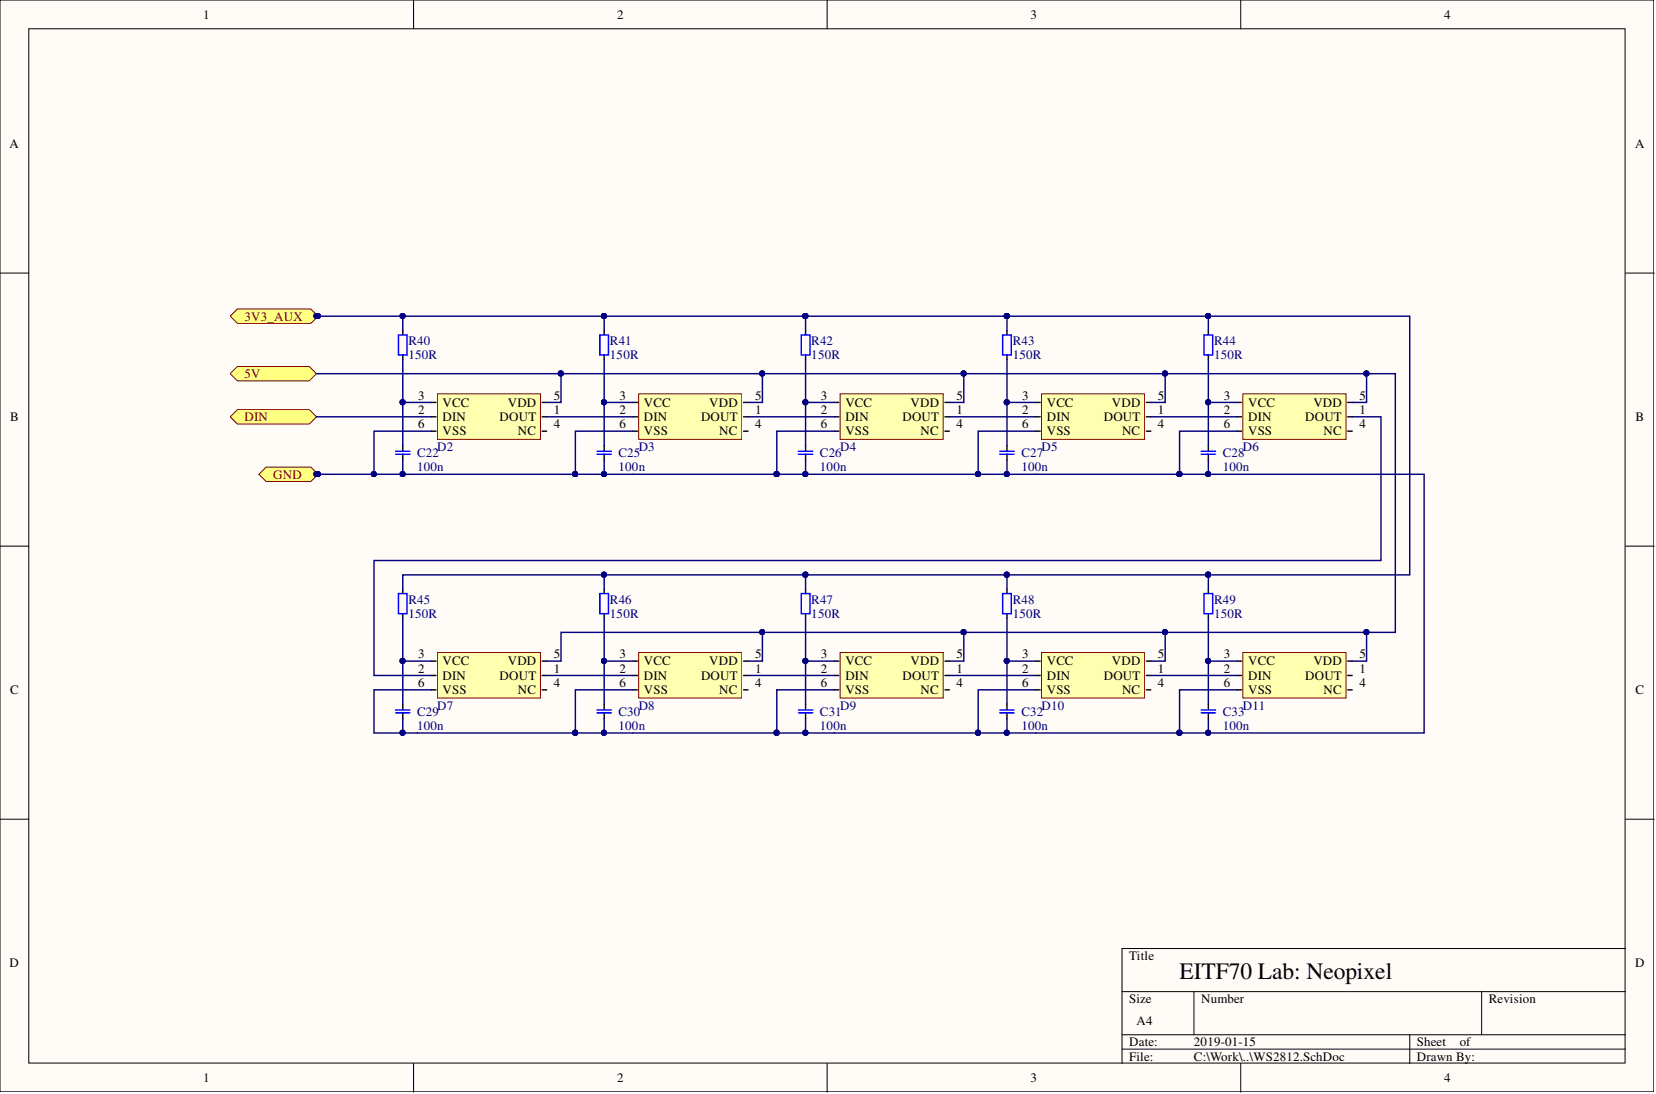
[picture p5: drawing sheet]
<svg xmlns="http://www.w3.org/2000/svg" width="292mm" height="193mm" viewBox="0 0 292 193" stroke-linecap="round" stroke-linejoin="round" font-family="sans-serif">
<path d="M0 0h291.7v192.6h-291.7z" fill="#fffcf8"/>
<path d="M0 0h291.7v192.6h-291.7z" fill="none" stroke="#000" stroke-width=".18"/>
<path d="M5.1 5.1h281.5v182.4h-281.5z" fill="#fffcf8"/>
<g fill="none" stroke="#000" stroke-width=".18">
<path d="M5.1 5.1h281.5v182.4h-281.5zM72.9 0v5.1M145.9 0v5.1M218.8 0v5.1M0 48.2h5.1M286.7 48.2h5.1M0 96.3h5.1M286.7 96.3h5.1M0 144.5h5.1M286.7 144.5h5.1M197.9 174.9h88.8M210.6 174.9v7.6"/>
<path d="M261.3 174.9v7.6M286.7 167.3h-88.8v20.3M72.9 187.6v5.1M145.9 187.6v5.1M197.9 182.5h88.8M197.9 185.1h88.8M218.8 187.6v5.1M248.7 182.5v5.1"/>
</g>
<path d="M77.1 69.5h18.2v8h-18.2z" fill="#ffffb0"/>
<path d="M77.1 69.5h18.2v8h-18.2z" fill="none" stroke="#800000" stroke-width=".18"/>
<path d="M76.1 73.5h.8M76.1 71h.8M76.1 76.1h.8M95.6 73.5h.8M95.6 71h.8M95.6 76.1h.8" fill="none" stroke="#000" stroke-width=".25"/>
<path d="M112.7 69.5h18.2v8h-18.2z" fill="#ffffb0"/>
<path d="M112.7 69.5h18.2v8h-18.2z" fill="none" stroke="#800000" stroke-width=".18"/>
<path d="M111.6 73.5h.8M111.6 71h.8M111.6 76.1h.8M131.2 73.5h.7M131.2 71h.7M131.2 76.1h.7" fill="none" stroke="#000" stroke-width=".25"/>
<path d="M40.6 65.9l1.3-1.3h12.7l1.2 1.3-1.2 1.3h-12.7z" fill-rule="evenodd" fill="#ffff80"/>
<path d="M40.6 65.9l1.3-1.3h12.7l1.2 1.3-1.2 1.3h-12.7z" fill="none" stroke="#800000" stroke-width=".18"/>
<path d="M40.6 55.8l1.3-1.3h12.9l1.3 1.3-1.3 1.2h-12.9z" fill-rule="evenodd" fill="#ffff80"/>
<path d="M40.6 55.8l1.3-1.3h12.9l1.3 1.3-1.3 1.2h-12.9z" fill="none" stroke="#800000" stroke-width=".18"/>
<path d="M71 78.6v1M106.6 78.6v1M142.1 78.6v1M177.6 78.6v1M213.1 78.6v1M71 80.1v1M106.6 80.1v1M142.1 80.1v1M177.6 80.1v1M213.1 80.1v1" fill="none" stroke="#000" stroke-width=".25"/>
<path d="M69.8 79.6h2.5M105.3 79.6h2.5M140.8 79.6h2.6M176.3 79.6h2.6M211.9 79.6h2.5M69.8 80.1h2.5M105.3 80.1h2.5M140.8 80.1h2.6M176.3 80.1h2.6M211.9 80.1h2.5" fill="none" stroke="#00f" stroke-width=".25"/>
<path d="M148.2 69.5h18.2v8h-18.2z" fill="#ffffb0"/>
<path d="M148.2 69.5h18.2v8h-18.2z" fill="none" stroke="#800000" stroke-width=".18"/>
<path d="M147.2 73.5h.8M147.2 71h.8M147.2 76.1h.8M166.7 73.5h.8M166.7 71h.8M166.7 76.1h.8" fill="none" stroke="#000" stroke-width=".25"/>
<path d="M183.7 69.5h18.2v8h-18.2z" fill="#ffffb0"/>
<path d="M183.7 69.5h18.2v8h-18.2z" fill="none" stroke="#800000" stroke-width=".18"/>
<path d="M182.7 73.5h.8M182.7 71h.8M182.7 76.1h.8M202.2 73.5h.8M202.2 71h.8M202.2 76.1h.8" fill="none" stroke="#000" stroke-width=".25"/>
<path d="M219.2 69.5h18.2v8h-18.2z" fill="#ffffb0"/>
<path d="M219.2 69.5h18.2v8h-18.2z" fill="none" stroke="#800000" stroke-width=".18"/>
<g fill="none" stroke="#000" stroke-width=".25">
<path d="M71 58.3v.8M106.6 58.3v.8M142.1 58.3v.8M177.6 58.3v.8M213.1 58.3v.8M71 62.6v.8M106.6 62.6v.8M142.1 62.6v.8M177.6 62.6v.8M213.1 62.6v.8M218.2 73.5h.8M218.2 71h.8"/>
<path d="M218.2 76.1h.8M237.7 73.5h.8M237.7 71h.8M237.7 76.1h.8"/>
</g>
<path d="M70.3 59.1h1.5v3.5h-1.5zM105.8 59.1h1.5v3.5h-1.5zM141.3 59.1h1.6v3.5h-1.6zM176.9 59.1h1.5v3.5h-1.5zM212.4 59.1h1.5v3.5h-1.5z" fill="none" stroke="#00f" stroke-width=".25"/>
<path d="M77.1 115.1h18.2v8h-18.2z" fill="#ffffb0"/>
<path d="M77.1 115.1h18.2v8h-18.2z" fill="none" stroke="#800000" stroke-width=".18"/>
<path d="M76.1 119.1h.8M76.1 116.6h.8M95.6 119.1h.8M95.6 116.6h.8M76.1 121.7h.8M95.6 121.7h.8" fill="none" stroke="#000" stroke-width=".25"/>
<path d="M112.7 115.1h18.2v8h-18.2z" fill="#ffffb0"/>
<path d="M112.7 115.1h18.2v8h-18.2z" fill="none" stroke="#800000" stroke-width=".18"/>
<path d="M111.6 119.1h.8M111.6 116.6h.8M131.2 119.1h.7M131.2 116.6h.7M111.6 121.7h.8M131.2 121.7h.7" fill="none" stroke="#000" stroke-width=".25"/>
<path d="M148.2 115.1h18.2v8h-18.2z" fill="#ffffb0"/>
<path d="M148.2 115.1h18.2v8h-18.2z" fill="none" stroke="#800000" stroke-width=".18"/>
<path d="M147.2 119.1h.8M147.2 116.6h.8M166.7 119.1h.8M166.7 116.6h.8M147.2 121.7h.8M166.7 121.7h.8" fill="none" stroke="#000" stroke-width=".25"/>
<path d="M183.7 115.1h18.2v8h-18.2z" fill="#ffffb0"/>
<path d="M183.7 115.1h18.2v8h-18.2z" fill="none" stroke="#800000" stroke-width=".18"/>
<path d="M182.7 119.1h.8M182.7 116.6h.8M202.2 119.1h.8M202.2 116.6h.8M182.7 121.7h.8M202.2 121.7h.8" fill="none" stroke="#000" stroke-width=".25"/>
<path d="M219.2 115.1h18.2v8h-18.2z" fill="#ffffb0"/>
<path d="M219.2 115.1h18.2v8h-18.2z" fill="none" stroke="#800000" stroke-width=".18"/>
<g fill="none" stroke="#000" stroke-width=".25">
<path d="M71 103.9v.8M71 108.2v.8M106.6 103.9v.8M106.6 108.2v.8M142.1 103.9v.8M142.1 108.2v.8M177.6 103.9v.8M177.6 108.2v.8M213.1 103.9v.8M213.1 108.2v.8M218.2 119.1h.8M218.2 116.6h.8"/>
<path d="M237.7 119.1h.8M237.7 116.6h.8M218.2 121.7h.8M237.7 121.7h.8"/>
</g>
<path d="M70.3 104.7h1.5v3.5h-1.5zM105.8 104.7h1.5v3.5h-1.5zM141.3 104.7h1.6v3.5h-1.6zM176.9 104.7h1.5v3.5h-1.5zM212.4 104.7h1.5v3.5h-1.5z" fill="none" stroke="#00f" stroke-width=".25"/>
<path d="M96.4 73.5h15.2M111.6 76.1h-10.1v7.6" fill="none" stroke="#000080" stroke-width=".25"/>
<circle cx="101.5" cy="83.6" r=".47" fill="#000080"/>
<circle cx="101.5" cy="83.6" r=".47" fill="none" stroke="#000080" stroke-width=".18"/>
<path d="M134.5 65.9h-35.5v5.1h-2.6" fill="none" stroke="#000080" stroke-width=".25"/>
<circle cx="98.9" cy="65.9" r=".47" fill="#000080"/>
<circle cx="98.9" cy="65.9" r=".47" fill="none" stroke="#000080" stroke-width=".18"/>
<circle cx="134.4" cy="65.9" r=".47" fill="#000080"/>
<circle cx="134.4" cy="65.9" r=".47" fill="none" stroke="#000080" stroke-width=".18"/>
<path d="M147.2 76.1h-10.2v7.6" fill="none" stroke="#000080" stroke-width=".25"/>
<circle cx="137" cy="83.6" r=".47" fill="#000080"/>
<circle cx="137" cy="83.6" r=".47" fill="none" stroke="#000080" stroke-width=".18"/>
<path d="M170 65.9h-35.5v5.1h-2.6" fill="none" stroke="#000080" stroke-width=".25"/>
<circle cx="134.4" cy="65.9" r=".47" fill="#000080"/>
<circle cx="134.4" cy="65.9" r=".47" fill="none" stroke="#000080" stroke-width=".18"/>
<circle cx="170" cy="65.9" r=".47" fill="#000080"/>
<circle cx="170" cy="65.9" r=".47" fill="none" stroke="#000080" stroke-width=".18"/>
<path d="M182.7 76.1h-10.2v7.6" fill="none" stroke="#000080" stroke-width=".25"/>
<circle cx="172.5" cy="83.6" r=".47" fill="#000080"/>
<circle cx="172.5" cy="83.6" r=".47" fill="none" stroke="#000080" stroke-width=".18"/>
<path d="M205.5 65.9h-35.5v5.1h-2.5" fill="none" stroke="#000080" stroke-width=".25"/>
<circle cx="170" cy="65.9" r=".47" fill="#000080"/>
<circle cx="170" cy="65.9" r=".47" fill="none" stroke="#000080" stroke-width=".18"/>
<circle cx="205.5" cy="65.9" r=".47" fill="#000080"/>
<circle cx="205.5" cy="65.9" r=".47" fill="none" stroke="#000080" stroke-width=".18"/>
<path d="M218.2 76.1h-10.1v7.6" fill="none" stroke="#000080" stroke-width=".25"/>
<circle cx="208" cy="83.6" r=".47" fill="#000080"/>
<circle cx="208" cy="83.6" r=".47" fill="none" stroke="#000080" stroke-width=".18"/>
<path d="M203 71h2.5v-5.1h35.5v5.1h-2.5" fill="none" stroke="#000080" stroke-width=".25"/>
<circle cx="205.5" cy="65.9" r=".47" fill="#000080"/>
<circle cx="205.5" cy="65.9" r=".47" fill="none" stroke="#000080" stroke-width=".18"/>
<circle cx="241" cy="65.9" r=".47" fill="#000080"/>
<circle cx="241" cy="65.9" r=".47" fill="none" stroke="#000080" stroke-width=".18"/>
<path d="M71 63.4v7.6h5.1" fill="none" stroke="#000080" stroke-width=".25"/>
<circle cx="71" cy="70.9" r=".47" fill="#000080"/>
<circle cx="71" cy="70.9" r=".47" fill="none" stroke="#000080" stroke-width=".18"/>
<path d="M71 55.8v2.5" fill="none" stroke="#000080" stroke-width=".25"/>
<circle cx="71" cy="55.7" r=".47" fill="#000080"/>
<circle cx="71" cy="55.7" r=".47" fill="none" stroke="#000080" stroke-width=".18"/>
<path d="M106.6 63.4v7.6h5" fill="none" stroke="#000080" stroke-width=".25"/>
<circle cx="106.5" cy="70.9" r=".47" fill="#000080"/>
<circle cx="106.5" cy="70.9" r=".47" fill="none" stroke="#000080" stroke-width=".18"/>
<path d="M106.6 55.8h35.5" fill="none" stroke="#000080" stroke-width=".25"/>
<circle cx="106.5" cy="55.7" r=".47" fill="#000080"/>
<circle cx="106.5" cy="55.7" r=".47" fill="none" stroke="#000080" stroke-width=".18"/>
<circle cx="142.1" cy="55.7" r=".47" fill="#000080"/>
<circle cx="142.1" cy="55.7" r=".47" fill="none" stroke="#000080" stroke-width=".18"/>
<path d="M106.6 55.8v2.5" fill="none" stroke="#000080" stroke-width=".25"/>
<circle cx="106.5" cy="55.7" r=".47" fill="#000080"/>
<circle cx="106.5" cy="55.7" r=".47" fill="none" stroke="#000080" stroke-width=".18"/>
<path d="M142.1 55.8h35.5" fill="none" stroke="#000080" stroke-width=".25"/>
<circle cx="142.1" cy="55.7" r=".47" fill="#000080"/>
<circle cx="142.1" cy="55.7" r=".47" fill="none" stroke="#000080" stroke-width=".18"/>
<circle cx="177.6" cy="55.7" r=".47" fill="#000080"/>
<circle cx="177.6" cy="55.7" r=".47" fill="none" stroke="#000080" stroke-width=".18"/>
<path d="M142.1 55.8v2.5" fill="none" stroke="#000080" stroke-width=".25"/>
<circle cx="142.1" cy="55.7" r=".47" fill="#000080"/>
<circle cx="142.1" cy="55.7" r=".47" fill="none" stroke="#000080" stroke-width=".18"/>
<path d="M177.6 55.8h35.5" fill="none" stroke="#000080" stroke-width=".25"/>
<circle cx="177.6" cy="55.7" r=".47" fill="#000080"/>
<circle cx="177.6" cy="55.7" r=".47" fill="none" stroke="#000080" stroke-width=".18"/>
<circle cx="213.1" cy="55.7" r=".47" fill="#000080"/>
<circle cx="213.1" cy="55.7" r=".47" fill="none" stroke="#000080" stroke-width=".18"/>
<path d="M177.6 55.8v2.5" fill="none" stroke="#000080" stroke-width=".25"/>
<circle cx="177.6" cy="55.7" r=".47" fill="#000080"/>
<circle cx="177.6" cy="55.7" r=".47" fill="none" stroke="#000080" stroke-width=".18"/>
<path d="M213.1 55.8v2.5" fill="none" stroke="#000080" stroke-width=".25"/>
<circle cx="213.1" cy="55.7" r=".47" fill="#000080"/>
<circle cx="213.1" cy="55.7" r=".47" fill="none" stroke="#000080" stroke-width=".18"/>
<path d="M96.4 119.1h15.2M76.1 121.7h-10.1v7.6M111.6 121.7h-10.1v7.6" fill="none" stroke="#000080" stroke-width=".25"/>
<circle cx="101.5" cy="129.2" r=".47" fill="#000080"/>
<circle cx="101.5" cy="129.2" r=".47" fill="none" stroke="#000080" stroke-width=".18"/>
<path d="M134.5 111.5h-35.5v5.1h-2.6" fill="none" stroke="#000080" stroke-width=".25"/>
<circle cx="134.4" cy="111.5" r=".47" fill="#000080"/>
<circle cx="134.4" cy="111.5" r=".47" fill="none" stroke="#000080" stroke-width=".18"/>
<path d="M147.2 121.7h-10.2v7.6" fill="none" stroke="#000080" stroke-width=".25"/>
<circle cx="137" cy="129.2" r=".47" fill="#000080"/>
<circle cx="137" cy="129.2" r=".47" fill="none" stroke="#000080" stroke-width=".18"/>
<path d="M170 111.5h-35.5v5.1h-2.6" fill="none" stroke="#000080" stroke-width=".25"/>
<circle cx="134.4" cy="111.5" r=".47" fill="#000080"/>
<circle cx="134.4" cy="111.5" r=".47" fill="none" stroke="#000080" stroke-width=".18"/>
<circle cx="170" cy="111.5" r=".47" fill="#000080"/>
<circle cx="170" cy="111.5" r=".47" fill="none" stroke="#000080" stroke-width=".18"/>
<path d="M182.7 121.7h-10.2v7.6" fill="none" stroke="#000080" stroke-width=".25"/>
<circle cx="172.5" cy="129.2" r=".47" fill="#000080"/>
<circle cx="172.5" cy="129.2" r=".47" fill="none" stroke="#000080" stroke-width=".18"/>
<path d="M205.5 111.5h-35.5v5.1h-2.5" fill="none" stroke="#000080" stroke-width=".25"/>
<circle cx="170" cy="111.5" r=".47" fill="#000080"/>
<circle cx="170" cy="111.5" r=".47" fill="none" stroke="#000080" stroke-width=".18"/>
<circle cx="205.5" cy="111.5" r=".47" fill="#000080"/>
<circle cx="205.5" cy="111.5" r=".47" fill="none" stroke="#000080" stroke-width=".18"/>
<path d="M218.2 121.7h-10.1v7.6" fill="none" stroke="#000080" stroke-width=".25"/>
<circle cx="208" cy="129.2" r=".47" fill="#000080"/>
<circle cx="208" cy="129.2" r=".47" fill="none" stroke="#000080" stroke-width=".18"/>
<path d="M203 116.6h2.5v-5.1h35.5v5.1h-2.5" fill="none" stroke="#000080" stroke-width=".25"/>
<circle cx="205.5" cy="111.5" r=".47" fill="#000080"/>
<circle cx="205.5" cy="111.5" r=".47" fill="none" stroke="#000080" stroke-width=".18"/>
<circle cx="241" cy="111.5" r=".47" fill="#000080"/>
<circle cx="241" cy="111.5" r=".47" fill="none" stroke="#000080" stroke-width=".18"/>
<path d="M142.1 101.4h35.5" fill="none" stroke="#000080" stroke-width=".25"/>
<circle cx="142.1" cy="101.4" r=".47" fill="#000080"/>
<circle cx="142.1" cy="101.4" r=".47" fill="none" stroke="#000080" stroke-width=".18"/>
<circle cx="177.6" cy="101.4" r=".47" fill="#000080"/>
<circle cx="177.6" cy="101.4" r=".47" fill="none" stroke="#000080" stroke-width=".18"/>
<path d="M142.1 101.4v2.5" fill="none" stroke="#000080" stroke-width=".25"/>
<circle cx="142.1" cy="101.4" r=".47" fill="#000080"/>
<circle cx="142.1" cy="101.4" r=".47" fill="none" stroke="#000080" stroke-width=".18"/>
<path d="M177.6 101.4h35.5" fill="none" stroke="#000080" stroke-width=".25"/>
<circle cx="177.6" cy="101.4" r=".47" fill="#000080"/>
<circle cx="177.6" cy="101.4" r=".47" fill="none" stroke="#000080" stroke-width=".18"/>
<circle cx="213.1" cy="101.4" r=".47" fill="#000080"/>
<circle cx="213.1" cy="101.4" r=".47" fill="none" stroke="#000080" stroke-width=".18"/>
<path d="M177.6 101.4v2.5" fill="none" stroke="#000080" stroke-width=".25"/>
<circle cx="177.6" cy="101.4" r=".47" fill="#000080"/>
<circle cx="177.6" cy="101.4" r=".47" fill="none" stroke="#000080" stroke-width=".18"/>
<path d="M213.1 101.4v2.5" fill="none" stroke="#000080" stroke-width=".25"/>
<circle cx="213.1" cy="101.4" r=".47" fill="#000080"/>
<circle cx="213.1" cy="101.4" r=".47" fill="none" stroke="#000080" stroke-width=".18"/>
<path d="M71 71v7.6" fill="none" stroke="#000080" stroke-width=".25"/>
<circle cx="71" cy="70.9" r=".47" fill="#000080"/>
<circle cx="71" cy="70.9" r=".47" fill="none" stroke="#000080" stroke-width=".18"/>
<path d="M106.6 71v7.6" fill="none" stroke="#000080" stroke-width=".25"/>
<circle cx="106.5" cy="70.9" r=".47" fill="#000080"/>
<circle cx="106.5" cy="70.9" r=".47" fill="none" stroke="#000080" stroke-width=".18"/>
<path d="M142.1 63.4v7.6" fill="none" stroke="#000080" stroke-width=".25"/>
<circle cx="142.1" cy="70.9" r=".47" fill="#000080"/>
<circle cx="142.1" cy="70.9" r=".47" fill="none" stroke="#000080" stroke-width=".18"/>
<path d="M177.6 63.4v7.6" fill="none" stroke="#000080" stroke-width=".25"/>
<circle cx="177.6" cy="70.9" r=".47" fill="#000080"/>
<circle cx="177.6" cy="70.9" r=".47" fill="none" stroke="#000080" stroke-width=".18"/>
<path d="M213.1 63.4v7.6" fill="none" stroke="#000080" stroke-width=".25"/>
<circle cx="213.1" cy="70.9" r=".47" fill="#000080"/>
<circle cx="213.1" cy="70.9" r=".47" fill="none" stroke="#000080" stroke-width=".18"/>
<path d="M218.2 71h-5.1v7.6" fill="none" stroke="#000080" stroke-width=".25"/>
<circle cx="213.1" cy="70.9" r=".47" fill="#000080"/>
<circle cx="213.1" cy="70.9" r=".47" fill="none" stroke="#000080" stroke-width=".18"/>
<path d="M71 109v7.6" fill="none" stroke="#000080" stroke-width=".25"/>
<circle cx="71" cy="116.6" r=".47" fill="#000080"/>
<circle cx="71" cy="116.6" r=".47" fill="none" stroke="#000080" stroke-width=".18"/>
<path d="M106.6 109v7.6" fill="none" stroke="#000080" stroke-width=".25"/>
<circle cx="106.5" cy="116.6" r=".47" fill="#000080"/>
<circle cx="106.5" cy="116.6" r=".47" fill="none" stroke="#000080" stroke-width=".18"/>
<path d="M142.1 109v7.6" fill="none" stroke="#000080" stroke-width=".25"/>
<circle cx="142.1" cy="116.6" r=".47" fill="#000080"/>
<circle cx="142.1" cy="116.6" r=".47" fill="none" stroke="#000080" stroke-width=".18"/>
<path d="M177.6 109v7.6" fill="none" stroke="#000080" stroke-width=".25"/>
<circle cx="177.6" cy="116.6" r=".47" fill="#000080"/>
<circle cx="177.6" cy="116.6" r=".47" fill="none" stroke="#000080" stroke-width=".18"/>
<path d="M213.1 109v7.6" fill="none" stroke="#000080" stroke-width=".25"/>
<circle cx="213.1" cy="116.6" r=".47" fill="#000080"/>
<circle cx="213.1" cy="116.6" r=".47" fill="none" stroke="#000080" stroke-width=".18"/>
<path d="M218.2 116.6h-5.1v7.6" fill="none" stroke="#000080" stroke-width=".25"/>
<circle cx="213.1" cy="116.6" r=".47" fill="#000080"/>
<circle cx="213.1" cy="116.6" r=".47" fill="none" stroke="#000080" stroke-width=".18"/>
<path d="M76.1 116.6h-5.1v7.6" fill="none" stroke="#000080" stroke-width=".25"/>
<circle cx="71" cy="116.6" r=".47" fill="#000080"/>
<circle cx="71" cy="116.6" r=".47" fill="none" stroke="#000080" stroke-width=".18"/>
<path d="M111.6 116.6h-5v7.6" fill="none" stroke="#000080" stroke-width=".25"/>
<circle cx="106.5" cy="116.6" r=".47" fill="#000080"/>
<circle cx="106.5" cy="116.6" r=".47" fill="none" stroke="#000080" stroke-width=".18"/>
<path d="M142.1 101.4h-35.5v2.5" fill="none" stroke="#000080" stroke-width=".25"/>
<circle cx="106.5" cy="101.4" r=".47" fill="#000080"/>
<circle cx="106.5" cy="101.4" r=".47" fill="none" stroke="#000080" stroke-width=".18"/>
<circle cx="142.1" cy="101.4" r=".47" fill="#000080"/>
<circle cx="142.1" cy="101.4" r=".47" fill="none" stroke="#000080" stroke-width=".18"/>
<path d="M147.2 116.6h-5.1v7.6" fill="none" stroke="#000080" stroke-width=".25"/>
<circle cx="142.1" cy="116.6" r=".47" fill="#000080"/>
<circle cx="142.1" cy="116.6" r=".47" fill="none" stroke="#000080" stroke-width=".18"/>
<path d="M147.2 71h-5.1v7.6" fill="none" stroke="#000080" stroke-width=".25"/>
<circle cx="142.1" cy="70.9" r=".47" fill="#000080"/>
<circle cx="142.1" cy="70.9" r=".47" fill="none" stroke="#000080" stroke-width=".18"/>
<path d="M182.7 116.6h-5.1v7.6" fill="none" stroke="#000080" stroke-width=".25"/>
<circle cx="177.6" cy="116.6" r=".47" fill="#000080"/>
<circle cx="177.6" cy="116.6" r=".47" fill="none" stroke="#000080" stroke-width=".18"/>
<path d="M182.7 71h-5.1v7.6" fill="none" stroke="#000080" stroke-width=".25"/>
<circle cx="177.6" cy="70.9" r=".47" fill="#000080"/>
<circle cx="177.6" cy="70.9" r=".47" fill="none" stroke="#000080" stroke-width=".18"/>
<path d="M213.1 81.1v2.6h-5" fill="none" stroke="#000080" stroke-width=".25"/>
<circle cx="213.1" cy="83.6" r=".47" fill="#000080"/>
<circle cx="213.1" cy="83.6" r=".47" fill="none" stroke="#000080" stroke-width=".18"/>
<circle cx="208" cy="83.6" r=".47" fill="#000080"/>
<circle cx="208" cy="83.6" r=".47" fill="none" stroke="#000080" stroke-width=".18"/>
<path d="M71 124.2v1M71 125.8v1M106.6 124.2v1M106.6 125.8v1M142.1 124.2v1M142.1 125.8v1M177.6 124.2v1M177.6 125.8v1" fill="none" stroke="#000" stroke-width=".25"/>
<path d="M69.8 125.2h2.5M69.8 125.7h2.5M105.3 125.2h2.5M105.3 125.7h2.5M140.8 125.2h2.6M140.8 125.7h2.6M176.3 125.2h2.6M176.3 125.7h2.6" fill="none" stroke="#00f" stroke-width=".25"/>
<path d="M213.1 126.8v2.5h-5" fill="none" stroke="#000080" stroke-width=".25"/>
<circle cx="213.1" cy="129.2" r=".47" fill="#000080"/>
<circle cx="213.1" cy="129.2" r=".47" fill="none" stroke="#000080" stroke-width=".18"/>
<circle cx="208" cy="129.2" r=".47" fill="#000080"/>
<circle cx="208" cy="129.2" r=".47" fill="none" stroke="#000080" stroke-width=".18"/>
<path d="M213.1 124.2v1M213.1 125.8v1" fill="none" stroke="#000" stroke-width=".25"/>
<path d="M211.9 125.2h2.5M211.9 125.7h2.5" fill="none" stroke="#00f" stroke-width=".25"/>
<path d="M66 129.3h5" fill="none" stroke="#000080" stroke-width=".25"/>
<circle cx="71" cy="129.2" r=".47" fill="#000080"/>
<circle cx="71" cy="129.2" r=".47" fill="none" stroke="#000080" stroke-width=".18"/>
<path d="M73.6 129.3h27.9" fill="none" stroke="#000080" stroke-width=".25"/>
<circle cx="101.5" cy="129.2" r=".47" fill="#000080"/>
<circle cx="101.5" cy="129.2" r=".47" fill="none" stroke="#000080" stroke-width=".18"/>
<path d="M71 126.8v2.5h2.6" fill="none" stroke="#000080" stroke-width=".25"/>
<circle cx="71" cy="129.2" r=".47" fill="#000080"/>
<circle cx="71" cy="129.2" r=".47" fill="none" stroke="#000080" stroke-width=".18"/>
<path d="M101.5 129.3h5.1" fill="none" stroke="#000080" stroke-width=".25"/>
<circle cx="101.5" cy="129.2" r=".47" fill="#000080"/>
<circle cx="101.5" cy="129.2" r=".47" fill="none" stroke="#000080" stroke-width=".18"/>
<circle cx="106.5" cy="129.2" r=".47" fill="#000080"/>
<circle cx="106.5" cy="129.2" r=".47" fill="none" stroke="#000080" stroke-width=".18"/>
<path d="M111.6 129.3h25.4" fill="none" stroke="#000080" stroke-width=".25"/>
<circle cx="137" cy="129.2" r=".47" fill="#000080"/>
<circle cx="137" cy="129.2" r=".47" fill="none" stroke="#000080" stroke-width=".18"/>
<path d="M106.6 126.8v2.5h5" fill="none" stroke="#000080" stroke-width=".25"/>
<circle cx="106.5" cy="129.2" r=".47" fill="#000080"/>
<circle cx="106.5" cy="129.2" r=".47" fill="none" stroke="#000080" stroke-width=".18"/>
<path d="M137 129.3h5.1" fill="none" stroke="#000080" stroke-width=".25"/>
<circle cx="137" cy="129.2" r=".47" fill="#000080"/>
<circle cx="137" cy="129.2" r=".47" fill="none" stroke="#000080" stroke-width=".18"/>
<circle cx="142.1" cy="129.2" r=".47" fill="#000080"/>
<circle cx="142.1" cy="129.2" r=".47" fill="none" stroke="#000080" stroke-width=".18"/>
<path d="M147.2 129.3h25.3" fill="none" stroke="#000080" stroke-width=".25"/>
<circle cx="172.5" cy="129.2" r=".47" fill="#000080"/>
<circle cx="172.5" cy="129.2" r=".47" fill="none" stroke="#000080" stroke-width=".18"/>
<path d="M142.1 126.8v2.5h5.1" fill="none" stroke="#000080" stroke-width=".25"/>
<circle cx="142.1" cy="129.2" r=".47" fill="#000080"/>
<circle cx="142.1" cy="129.2" r=".47" fill="none" stroke="#000080" stroke-width=".18"/>
<path d="M172.5 129.3h5.1" fill="none" stroke="#000080" stroke-width=".25"/>
<circle cx="172.5" cy="129.2" r=".47" fill="#000080"/>
<circle cx="172.5" cy="129.2" r=".47" fill="none" stroke="#000080" stroke-width=".18"/>
<circle cx="177.6" cy="129.2" r=".47" fill="#000080"/>
<circle cx="177.6" cy="129.2" r=".47" fill="none" stroke="#000080" stroke-width=".18"/>
<path d="M182.7 129.3h25.4" fill="none" stroke="#000080" stroke-width=".25"/>
<circle cx="208" cy="129.2" r=".47" fill="#000080"/>
<circle cx="208" cy="129.2" r=".47" fill="none" stroke="#000080" stroke-width=".18"/>
<path d="M177.6 126.8v2.5h5.1" fill="none" stroke="#000080" stroke-width=".25"/>
<circle cx="177.6" cy="129.2" r=".47" fill="#000080"/>
<circle cx="177.6" cy="129.2" r=".47" fill="none" stroke="#000080" stroke-width=".18"/>
<path d="M213.1 55.8h35.6v45.6h-35.6" fill="none" stroke="#000080" stroke-width=".25"/>
<circle cx="213.1" cy="55.7" r=".47" fill="#000080"/>
<circle cx="213.1" cy="55.7" r=".47" fill="none" stroke="#000080" stroke-width=".18"/>
<circle cx="213.1" cy="101.4" r=".47" fill="#000080"/>
<circle cx="213.1" cy="101.4" r=".47" fill="none" stroke="#000080" stroke-width=".18"/>
<path d="M241 65.9h5.1v45.6h-5.1" fill="none" stroke="#000080" stroke-width=".25"/>
<circle cx="241" cy="65.9" r=".47" fill="#000080"/>
<circle cx="241" cy="65.9" r=".47" fill="none" stroke="#000080" stroke-width=".18"/>
<circle cx="241" cy="111.5" r=".47" fill="#000080"/>
<circle cx="241" cy="111.5" r=".47" fill="none" stroke="#000080" stroke-width=".18"/>
<path d="M106.6 101.4h-35.6v2.5" fill="none" stroke="#000080" stroke-width=".25"/>
<circle cx="106.5" cy="101.4" r=".47" fill="#000080"/>
<circle cx="106.5" cy="101.4" r=".47" fill="none" stroke="#000080" stroke-width=".18"/>
<path d="M213.1 83.7h38.1v45.6h-38.1" fill="none" stroke="#000080" stroke-width=".25"/>
<circle cx="213.1" cy="129.2" r=".47" fill="#000080"/>
<circle cx="213.1" cy="129.2" r=".47" fill="none" stroke="#000080" stroke-width=".18"/>
<circle cx="213.1" cy="83.6" r=".47" fill="#000080"/>
<circle cx="213.1" cy="83.6" r=".47" fill="none" stroke="#000080" stroke-width=".18"/>
<path d="M45.7 83.7l1.2-1.3h7.9l1.3 1.3-1.3 1.2h-7.9z" fill-rule="evenodd" fill="#ffff80"/>
<path d="M45.7 83.7l1.2-1.3h7.9l1.3 1.3-1.3 1.2h-7.9z" fill="none" stroke="#800000" stroke-width=".18"/>
<circle cx="56.1" cy="83.6" r=".47" fill="#000080"/>
<circle cx="56.1" cy="83.6" r=".47" fill="none" stroke="#000080" stroke-width=".18"/>
<path d="M76.1 76.1h-10.1v7.6h5" fill="none" stroke="#000080" stroke-width=".25"/>
<circle cx="65.9" cy="83.6" r=".47" fill="#000080"/>
<circle cx="65.9" cy="83.6" r=".47" fill="none" stroke="#000080" stroke-width=".18"/>
<circle cx="71" cy="83.6" r=".47" fill="#000080"/>
<circle cx="71" cy="83.6" r=".47" fill="none" stroke="#000080" stroke-width=".18"/>
<path d="M76.1 83.7h25.4" fill="none" stroke="#000080" stroke-width=".25"/>
<circle cx="101.5" cy="83.6" r=".47" fill="#000080"/>
<circle cx="101.5" cy="83.6" r=".47" fill="none" stroke="#000080" stroke-width=".18"/>
<path d="M71 81.1v2.6h5.1" fill="none" stroke="#000080" stroke-width=".25"/>
<circle cx="71" cy="83.6" r=".47" fill="#000080"/>
<circle cx="71" cy="83.6" r=".47" fill="none" stroke="#000080" stroke-width=".18"/>
<path d="M101.5 83.7h5.1" fill="none" stroke="#000080" stroke-width=".25"/>
<circle cx="101.5" cy="83.6" r=".47" fill="#000080"/>
<circle cx="101.5" cy="83.6" r=".47" fill="none" stroke="#000080" stroke-width=".18"/>
<circle cx="106.5" cy="83.6" r=".47" fill="#000080"/>
<circle cx="106.5" cy="83.6" r=".47" fill="none" stroke="#000080" stroke-width=".18"/>
<path d="M111.6 83.7h25.4" fill="none" stroke="#000080" stroke-width=".25"/>
<circle cx="137" cy="83.6" r=".47" fill="#000080"/>
<circle cx="137" cy="83.6" r=".47" fill="none" stroke="#000080" stroke-width=".18"/>
<path d="M106.6 81.1v2.6h5" fill="none" stroke="#000080" stroke-width=".25"/>
<circle cx="106.5" cy="83.6" r=".47" fill="#000080"/>
<circle cx="106.5" cy="83.6" r=".47" fill="none" stroke="#000080" stroke-width=".18"/>
<path d="M137 83.7h5.1" fill="none" stroke="#000080" stroke-width=".25"/>
<circle cx="137" cy="83.6" r=".47" fill="#000080"/>
<circle cx="137" cy="83.6" r=".47" fill="none" stroke="#000080" stroke-width=".18"/>
<circle cx="142.1" cy="83.6" r=".47" fill="#000080"/>
<circle cx="142.1" cy="83.6" r=".47" fill="none" stroke="#000080" stroke-width=".18"/>
<path d="M147.2 83.7h25.3" fill="none" stroke="#000080" stroke-width=".25"/>
<circle cx="172.5" cy="83.6" r=".47" fill="#000080"/>
<circle cx="172.5" cy="83.6" r=".47" fill="none" stroke="#000080" stroke-width=".18"/>
<path d="M142.1 81.1v2.6h5.1" fill="none" stroke="#000080" stroke-width=".25"/>
<circle cx="142.1" cy="83.6" r=".47" fill="#000080"/>
<circle cx="142.1" cy="83.6" r=".47" fill="none" stroke="#000080" stroke-width=".18"/>
<path d="M172.5 83.7h5.1" fill="none" stroke="#000080" stroke-width=".25"/>
<circle cx="172.5" cy="83.6" r=".47" fill="#000080"/>
<circle cx="172.5" cy="83.6" r=".47" fill="none" stroke="#000080" stroke-width=".18"/>
<circle cx="177.6" cy="83.6" r=".47" fill="#000080"/>
<circle cx="177.6" cy="83.6" r=".47" fill="none" stroke="#000080" stroke-width=".18"/>
<path d="M182.7 83.7h25.4" fill="none" stroke="#000080" stroke-width=".25"/>
<circle cx="208" cy="83.6" r=".47" fill="#000080"/>
<circle cx="208" cy="83.6" r=".47" fill="none" stroke="#000080" stroke-width=".18"/>
<path d="M177.6 81.1v2.6h5.1" fill="none" stroke="#000080" stroke-width=".25"/>
<circle cx="177.6" cy="83.6" r=".47" fill="#000080"/>
<circle cx="177.6" cy="83.6" r=".47" fill="none" stroke="#000080" stroke-width=".18"/>
<path d="M131.9 73.5h15.3M167.5 73.5h15.2M203 73.5h15.2M238.5 73.5h5.1v25.4h-177.6v20.2h10.1M131.9 119.1h15.3M167.5 119.1h15.2M203 119.1h15.2" fill="none" stroke="#000080" stroke-width=".25"/>
<path d="M40.6 73.5l1.3-1.2h12.7l1.2 1.2-1.2 1.3h-12.7z" fill-rule="evenodd" fill="#ffff80"/>
<path d="M40.6 73.5l1.3-1.2h12.7l1.2 1.2-1.2 1.3h-12.7z" fill="none" stroke="#800000" stroke-width=".18"/>
<path d="M55.8 55.8h50.8M55.8 73.5h20.3" fill="none" stroke="#000080" stroke-width=".25"/>
<circle cx="71" cy="55.7" r=".47" fill="#000080"/>
<circle cx="71" cy="55.7" r=".47" fill="none" stroke="#000080" stroke-width=".18"/>
<circle cx="106.5" cy="55.7" r=".47" fill="#000080"/>
<circle cx="106.5" cy="55.7" r=".47" fill="none" stroke="#000080" stroke-width=".18"/>
<path d="M55.8 83.7h10.2" fill="none" stroke="#000080" stroke-width=".25"/>
<circle cx="55.8" cy="83.6" r=".47" fill="#000080"/>
<circle cx="55.8" cy="83.6" r=".47" fill="none" stroke="#000080" stroke-width=".18"/>
<circle cx="56.1" cy="83.6" r=".47" fill="#000080"/>
<circle cx="56.1" cy="83.6" r=".47" fill="none" stroke="#000080" stroke-width=".18"/>
<circle cx="65.9" cy="83.6" r=".47" fill="#000080"/>
<circle cx="65.9" cy="83.6" r=".47" fill="none" stroke="#000080" stroke-width=".18"/>
<path d="M55.8 65.9h43.2" fill="none" stroke="#000080" stroke-width=".25"/>
<circle cx="98.9" cy="65.9" r=".47" fill="#000080"/>
<circle cx="98.9" cy="65.9" r=".47" fill="none" stroke="#000080" stroke-width=".18"/>
<text font-size="4.1" x="208.1" y="172.7">EITF70 Lab: Neopixel</text>
<text font-size="2.8" fill="#000080" x="40.2" y="56.3">PO3V30AUX</text>
<g font-size="2.3">
<text x="35.9" y="3.3">1</text>
<text x="108.9" y="3.3">2</text>
<text x="181.8" y="3.3">3</text>
<text x="254.8" y="3.3">4</text>
<text x="1.7" y="26.1">A</text>
<text x="288.4" y="26.1">A</text>
<text x="73.8" y="70.5">3</text>
<text x="78.1" y="71.7">VCC</text>
<text x="89.6" y="71.7">VDD</text>
<text x="97.7" y="70.5">5</text>
<text x="109.3" y="70.5">3</text>
<text x="113.6" y="71.7">VCC</text>
<text x="125.1" y="71.7">VDD</text>
<text x="133.2" y="70.5">5</text>
<text x="144.8" y="70.5">3</text>
<text x="149.1" y="71.7">VCC</text>
<text x="160.6" y="71.7">VDD</text>
<text x="168.7" y="70.5">5</text>
<text x="180.3" y="70.5">3</text>
<text x="184.6" y="71.7">VCC</text>
<text x="196.1" y="71.7">VDD</text>
<text x="204.3" y="70.5">5</text>
<text x="215.8" y="70.5">3</text>
<text x="220.2" y="71.7">VCC</text>
<text x="231.7" y="71.7">VDD</text>
<text x="239.8" y="70.5">5</text>
<text x="1.8" y="74.3">B</text>
<text x="73.8" y="73">2</text>
<text x="73.8" y="75.5">6</text>
<text x="78.1" y="74.3">DIN</text>
<text x="78.1" y="76.8">VSS</text>
<text x="88.1" y="74.3">DOUT</text>
<text x="91.3" y="76.8">NC</text>
<text x="97.7" y="73">1</text>
<text x="97.7" y="75.5">4</text>
<text x="109.3" y="73">2</text>
<text x="109.3" y="75.5">6</text>
<text x="113.6" y="74.3">DIN</text>
<text x="113.6" y="76.8">VSS</text>
<text x="123.7" y="74.3">DOUT</text>
<text x="126.9" y="76.8">NC</text>
<text x="133.2" y="73">1</text>
<text x="133.2" y="75.5">4</text>
<text x="144.8" y="73">2</text>
<text x="144.8" y="75.5">6</text>
<text x="149.1" y="74.3">DIN</text>
<text x="149.1" y="76.8">VSS</text>
<text x="159.2" y="74.3">DOUT</text>
<text x="162.4" y="76.8">NC</text>
<text x="168.7" y="73">1</text>
<text x="168.7" y="75.5">4</text>
<text x="180.3" y="73">2</text>
<text x="180.3" y="75.5">6</text>
<text x="184.6" y="74.3">DIN</text>
<text x="184.6" y="76.8">VSS</text>
<text x="194.7" y="74.3">DOUT</text>
<text x="197.9" y="76.8">NC</text>
<text x="204.3" y="73">1</text>
<text x="204.3" y="75.5">4</text>
<text x="215.8" y="73">2</text>
<text x="215.8" y="75.5">6</text>
<text x="220.2" y="74.3">DIN</text>
<text x="220.2" y="76.8">VSS</text>
<text x="230.2" y="74.3">DOUT</text>
<text x="233.4" y="76.8">NC</text>
<text x="239.8" y="73">1</text>
<text x="239.8" y="75.5">4</text>
<text x="288.5" y="74.3">B</text>
<text x="73.8" y="118.6">2</text>
<text x="73.8" y="116.1">3</text>
<text x="78.1" y="119.9">DIN</text>
<text x="78.1" y="117.4">VCC</text>
<text x="88.1" y="119.9">DOUT</text>
<text x="89.6" y="117.4">VDD</text>
<text x="97.7" y="118.6">1</text>
<text x="97.7" y="116.1">5</text>
<text x="109.3" y="118.6">2</text>
<text x="109.3" y="116.1">3</text>
<text x="113.6" y="119.9">DIN</text>
<text x="113.6" y="117.4">VCC</text>
<text x="123.7" y="119.9">DOUT</text>
<text x="125.1" y="117.4">VDD</text>
<text x="133.2" y="118.6">1</text>
<text x="133.2" y="116.1">5</text>
<text x="144.8" y="118.6">2</text>
<text x="144.8" y="116.1">3</text>
<text x="149.1" y="119.9">DIN</text>
<text x="149.1" y="117.4">VCC</text>
<text x="159.2" y="119.9">DOUT</text>
<text x="160.6" y="117.4">VDD</text>
<text x="168.7" y="118.6">1</text>
<text x="168.7" y="116.1">5</text>
<text x="180.3" y="118.6">2</text>
<text x="180.3" y="116.1">3</text>
<text x="184.6" y="119.9">DIN</text>
<text x="184.6" y="117.4">VCC</text>
<text x="194.7" y="119.9">DOUT</text>
<text x="196.1" y="117.4">VDD</text>
<text x="204.3" y="118.6">1</text>
<text x="204.3" y="116.1">5</text>
<text x="215.8" y="118.6">2</text>
<text x="215.8" y="116.1">3</text>
<text x="220.2" y="119.9">DIN</text>
<text x="220.2" y="117.4">VCC</text>
<text x="230.2" y="119.9">DOUT</text>
<text x="231.7" y="117.4">VDD</text>
<text x="239.8" y="118.6">1</text>
<text x="239.8" y="116.1">5</text>
<text x="1.8" y="122.4">C</text>
<text x="73.8" y="121.2">6</text>
<text x="78.1" y="122.4">VSS</text>
<text x="91.3" y="122.4">NC</text>
<text x="97.7" y="121.2">4</text>
<text x="109.3" y="121.2">6</text>
<text x="113.6" y="122.4">VSS</text>
<text x="126.9" y="122.4">NC</text>
<text x="133.2" y="121.2">4</text>
<text x="144.8" y="121.2">6</text>
<text x="149.1" y="122.4">VSS</text>
<text x="162.4" y="122.4">NC</text>
<text x="168.7" y="121.2">4</text>
<text x="180.3" y="121.2">6</text>
<text x="184.6" y="122.4">VSS</text>
<text x="197.9" y="122.4">NC</text>
<text x="204.3" y="121.2">4</text>
<text x="215.8" y="121.2">6</text>
<text x="220.2" y="122.4">VSS</text>
<text x="233.4" y="122.4">NC</text>
<text x="239.8" y="121.2">4</text>
<text x="288.5" y="122.4">C</text>
<text x="1.7" y="170.6">D</text>
<text x="199.2" y="169.3">Title</text>
<text x="288.4" y="170.6">D</text>
<text x="199.2" y="176.9">Size</text>
<text x="211.9" y="176.9">Number</text>
<text x="262.6" y="176.9">Revision</text>
<text x="199.2" y="184.5">Date:</text>
<text x="200.5" y="180.7">A4</text>
<text x="210.6" y="184.5">2019-01-15</text>
<text x="249.9" y="184.5">Sheet</text>
<text x="257.5" y="184.5">of</text>
<text x="35.9" y="190.9">1</text>
<text x="108.9" y="190.9">2</text>
<text x="181.8" y="190.9">3</text>
<text x="199.2" y="187.1">File:</text>
<text x="210.6" y="187.1">C:\Work\..\WS2812.SchDoc</text>
<text x="249.9" y="187.1">Drawn By:</text>
<text x="254.8" y="190.9">4</text>
</g>
<g font-size="2.3" fill="#800000">
<text x="43.1" y="56.5">3V3_AUX</text>
<text x="43.1" y="66.7">5V</text>
<text x="43.1" y="74.3">DIN</text>
<text x="48.2" y="84.4">GND</text>
</g>
<g font-size="2.3" fill="#000080">
<text x="72.1" y="63.4">150R</text>
<text x="72.1" y="60.8">R40</text>
<text x="107.6" y="63.4">150R</text>
<text x="107.6" y="60.8">R41</text>
<text x="143.1" y="63.4">150R</text>
<text x="143.1" y="60.8">R42</text>
<text x="178.6" y="63.4">150R</text>
<text x="178.6" y="60.8">R43</text>
<text x="214.2" y="63.4">150R</text>
<text x="214.2" y="60.8">R44</text>
<text x="73.6" y="83.2">100n</text>
<text x="73.6" y="80.6">C22</text>
<text x="77.1" y="79.6">D2</text>
<text x="109.1" y="83.2">100n</text>
<text x="109.1" y="80.6">C25</text>
<text x="112.7" y="79.6">D3</text>
<text x="144.6" y="83.2">100n</text>
<text x="144.6" y="80.6">C26</text>
<text x="148.2" y="79.6">D4</text>
<text x="180.2" y="83.2">100n</text>
<text x="180.2" y="80.6">C27</text>
<text x="183.7" y="79.6">D5</text>
<text x="215.7" y="83.2">100n</text>
<text x="215.7" y="80.6">C28</text>
<text x="219.2" y="79.6">D6</text>
<text x="72.1" y="106.5">R45</text>
<text x="107.6" y="106.5">R46</text>
<text x="143.1" y="106.5">R47</text>
<text x="178.6" y="106.5">R48</text>
<text x="214.2" y="106.5">R49</text>
<text x="72.1" y="109">150R</text>
<text x="107.6" y="109">150R</text>
<text x="143.1" y="109">150R</text>
<text x="178.6" y="109">150R</text>
<text x="214.2" y="109">150R</text>
<text x="77.1" y="125.2">D7</text>
<text x="112.7" y="125.2">D8</text>
<text x="148.2" y="125.2">D9</text>
<text x="183.7" y="125.2">D10</text>
<text x="219.2" y="125.2">D11</text>
<text x="73.6" y="128.8">100n</text>
<text x="73.6" y="126.2">C29</text>
<text x="109.1" y="128.8">100n</text>
<text x="109.1" y="126.2">C30</text>
<text x="144.6" y="128.8">100n</text>
<text x="144.6" y="126.2">C31</text>
<text x="180.2" y="128.8">100n</text>
<text x="180.2" y="126.2">C32</text>
<text x="215.7" y="128.8">100n</text>
<text x="215.7" y="126.2">C33</text>
</g>
</svg>
